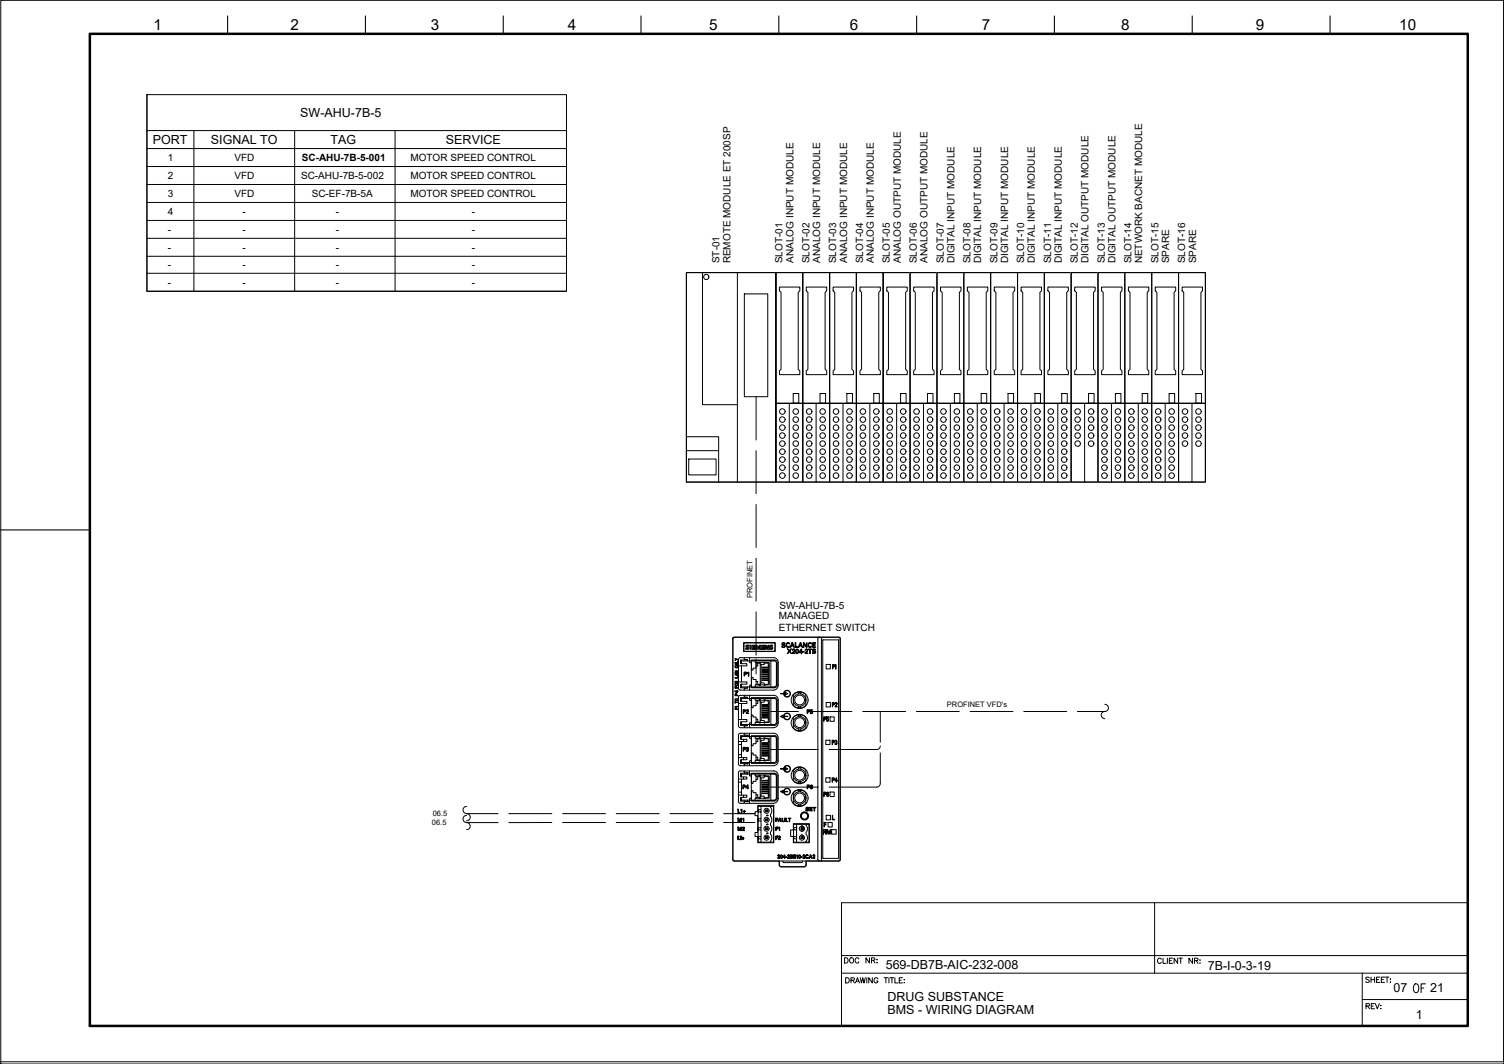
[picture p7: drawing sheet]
<svg xmlns="http://www.w3.org/2000/svg" width="420mm" height="297mm" viewBox="0 0 420 297" stroke-linecap="round" stroke-linejoin="round" font-family="sans-serif">
<!-- layer: PDF_EI-CTRL -->
<g fill="#fff" stroke="#fff" stroke-width=".28">
<path d="M217.7 240.4h7.5v1.1z"/>
<path d="M205 177.9l29.7 .1z"/>
<path d="M231.8 76.1v58.5h7.4zM231.8 76.1h7.4v58.5z"/>
<path d="M239.2 76.1v58.5h7.5zM239.2 76.1h7.5v58.5z"/>
<path d="M224.2 76.1v58.5h7.6zM224.2 76.1h7.6v58.5z"/>
<path d="M246.7 76.1v58.5h7.5zM246.7 76.1h7.5v58.5z"/>
<path d="M216.7 76.1v58.5h7.5zM216.7 76.1h7.5v58.5z"/>
<path d="M217.8 241.8l7.4-.3-.2 .3zM217.8 241.8l6.9 .2 .3-.2zM217.8 241.8l6.9 .2h-6.5z"/>
<path d="M217.7 240.4v1.1h7.5zM217.7 241.5h7.5l-7.4 .3z"/>
<path d="M225.2 240.4l9.5-.1zM217.7 240.4l17-.1zM205 240.4l29.7-.1z"/>
<path d="M204.7 240.1l.1 .2h29.9zM204.8 240.3h29.9z"/>
<path d="M204.7 240.1h30v.2zM204.7 178.1v62h30zM204.7 178.1h30v62zM204.7 178.1h30v-.1z"/>
<path d="M204.8 178h29.9zM204.8 178h29.9l-30 .1z"/>
<path d="M254.3 76.1v58.5h7.4zM254.3 76.1h7.4v58.5z"/>
<path d="M261.8 76.1v58.5h7.5zM261.8 76.1h7.5v58.5z"/>
<path d="M269.3 76.1v58.5h7.5zM269.3 76.1h7.5v58.5z"/>
<path d="M276.8 76.1v58.5h7.5zM276.8 76.1h7.5v58.5z"/>
<path d="M284.3 76.1v58.5h7.5zM284.3 76.1h7.5v58.5z"/>
<path d="M291.8 76.1v58.5h7.5zM291.8 76.1h7.5v58.5z"/>
<path d="M299.3 76.1v58.5h7.4zM299.3 76.1h7.4v58.5z"/>
<path d="M306.7 76.1v58.5h7.5zM306.7 76.1h7.5v58.5z"/>
<path d="M314.2 76.1v58.5h7.5zM314.2 76.1h7.5v58.5z"/>
<path d="M321.8 76.1v58.5h7.4zM321.8 76.1h7.4v58.5z"/>
<path d="M329.2 76.1v58.5h7.5zM329.2 76.1h7.5v58.5z"/>
</g>
<!-- layer: PDF_I_DATA -->
<path d="M191.7 76.1v58.5h25zM191.7 76.1h25v58.5z" fill="#fff" stroke="#fff" stroke-width=".28"/>
<!-- layer: PDF_EI-CTRL -->
<path d="M216.7 76.1h37.5" fill="none" stroke="#fff" stroke-width=".28"/>
<g fill="none" stroke="#000" stroke-width=".28">
<path d="M196.3 76.1v36.9h9.7M206 76.1v58.5M216.7 76.1h7.5v58.5h-7.5zM216.7 76.1h7.5v36.5h-7.5h7.5v22h-7.5zM224.2 76.1h7.6v58.5h-7.6zM224.2 76.1h7.6v36.5h-7.6h7.6v22h-7.6zM231.8 76.1h7.4v58.5h-7.4zM231.8 76.1h7.4v36.5h-7.4h7.4v22h-7.4zM239.2 76.1h7.5v58.5h-7.5zM239.2 76.1h7.5v36.5h-7.5h7.5v22h-7.5zM246.7 76.1h7.5v58.5h-7.5zM246.7 76.1h7.5v36.5h-7.5h7.5v22h-7.5z"/>
<path d="M254.3 76.1h7.4v58.5h-7.4zM254.3 76.1h7.4v36.5h-7.4h7.4v22h-7.4zM261.8 76.1h7.5v58.5h-7.5zM261.8 76.1h7.5v36.5h-7.5h7.5v22h-7.5zM269.3 76.1h7.5v58.5h-7.5zM269.3 76.1h7.5v36.5h-7.5h7.5v22h-7.5zM276.8 76.1h7.5v58.5h-7.5zM276.8 76.1h7.5v36.5h-7.5h7.5v22h-7.5zM284.3 76.1h7.5v58.5h-7.5zM284.3 76.1h7.5v36.5h-7.5h7.5v22h-7.5zM291.8 76.1h7.5v58.5h-7.5zM291.8 76.1h7.5v36.5h-7.5h7.5v22h-7.5z"/>
<path d="M299.3 76.1h7.4v58.5h-7.4zM299.3 76.1h7.4v36.5h-7.4h7.4v22h-7.4zM306.7 76.1h7.5v58.5h-7.5zM306.7 76.1h7.5v36.5h-7.5h7.5v22h-7.5zM314.2 76.1h7.5v58.5h-7.5zM314.2 76.1h7.5v36.5h-7.5h7.5v22h-7.5zM321.8 76.1h7.4v58.5h-7.4zM321.8 76.1h7.4v36.5h-7.4h7.4v22h-7.4zM329.2 76.1h7.5v58.5h-7.5zM329.2 76.1h7.5v36.5h-7.5h7.5v22h-7.5zM207.9 82h6.6v28.8h-6.6zM217.7 80.1h5.7v1.1l-.4 .4v21.5l.4 .4v1.1h-5.7v-1.1l.5-.4v-21.5l-.5-.4z"/>
<path d="M225.2 80.1h5.7v1.1l-.4 .4v21.5l.4 .4v1.1h-5.7v-1.1l.5-.4v-21.5l-.5-.4zM232.7 80.1h5.7v1.1l-.4 .4v21.5l.4 .4v1.1h-5.7v-1.1l.5-.4v-21.5l-.5-.4zM240.2 80.1h5.7v1.1l-.4 .4v21.5l.4 .4v1.1h-5.7v-1.1l.5-.4v-21.5l-.5-.4zM247.7 80.1h5.7v1.1l-.4 .4v21.5l.4 .4v1.1h-5.7v-1.1l.5-.4v-21.5l-.5-.4zM255.2 80.1h5.7v1.1l-.4 .4v21.5l.4 .4v1.1h-5.7v-1.1l.5-.4v-21.5l-.5-.4zM262.7 80.1h5.8v1.1l-.5 .4v21.5l.5 .4v1.1h-5.8v-1.1l.5-.4v-21.5l-.5-.4zM270.2 80.1h5.7v1.1l-.4 .4v21.5l.4 .4v1.1h-5.7v-1.1l.5-.4v-21.5l-.5-.4zM277.7 80.1h5.8v1.1l-.5 .4v21.5l.5 .4v1.1h-5.8v-1.1l.5-.4v-21.5l-.5-.4zM285.2 80.1h5.8v1.1l-.5 .4v21.5l.5 .4v1.1h-5.8v-1.1l.5-.4v-21.5l-.5-.4zM292.7 80.1h5.8v1.1l-.5 .4v21.5l.5 .4v1.1h-5.8v-1.1l.5-.4v-21.5l-.5-.4zM300.2 80.1h5.7v1.1l-.4 .4v21.5l.4 .4v1.1h-5.7v-1.1l.5-.4v-21.5l-.5-.4zM307.7 80.1h5.7v1.1l-.4 .4v21.5l.4 .4v1.1h-5.7v-1.1l.5-.4v-21.5l-.5-.4z"/>
<path d="M315.2 80.1h5.7v1.1l-.4 .4v21.5l.4 .4v1.1h-5.7v-1.1l.5-.4v-21.5l-.5-.4zM322.7 80.1h5.7v1.1l-.4 .4v21.5l.4 .4v1.1h-5.7v-1.1l.5-.4v-21.5l-.5-.4zM330.2 80.1h5.7v1.1l-.4 .4v21.5l.4 .4v1.1h-5.7v-1.1l.5-.4v-21.5l-.5-.4zM220.5 112.6v22M221.6 109.9h1.5v2.7h-1.5zM228 112.6v22M229.1 109.9h1.5v2.7h-1.5zM235.5 112.6v22M236.6 109.9h1.5v2.7h-1.5zM243 112.6v22M244.1 109.9h1.5v2.7h-1.5zM250.5 112.6v22"/>
<path d="M251.6 109.9h1.5v2.7h-1.5zM258 112.6v22M259.1 109.9h1.5v2.7h-1.5zM265.5 112.6v22M266.6 109.9h1.6v2.7h-1.6zM273 112.6v22M274.1 109.9h1.6v2.7h-1.6zM280.5 112.6v22M281.6 109.9h1.5v2.7h-1.5zM288 112.6v22M289.1 109.9h1.6v2.7h-1.6zM295.5 112.6v22"/>
<path d="M296.6 109.9h1.6v2.7h-1.6zM303 112.6v22M304.1 109.9h1.5v2.7h-1.5zM310.5 112.6v22M311.6 109.9h1.5v2.7h-1.5zM318 112.6v22M319.1 109.9h1.5v2.7h-1.5zM325.5 112.6v22M326.6 109.9h1.5v2.7h-1.5zM333 112.6v22M334.1 109.9h1.5v2.7h-1.5zM191.7 121.9h9.1v12.7"/>
<path d="M191.7 125.8h9.1M192.4 128.2h7.6v4.4h-7.6zM204.8 178h29.9v62.3l-9.5 .1v1.1l-.2 .3-.3 .2h-6.5l-.4-.2-.1-.3v-1.1h-12.7l-.3-.3zM205.2 177.9l-.5 .5v61.5M205.2 177.9h24.4M207.7 179.4h8.9v2.5h-8.9zM207.8 179.5h8.7v2.3h-8.7zM218.5 179.5a.48 .48 0 0 1 .5-.1 .48 .48 0 0 1 .3 .4l-.4-.3-.3 .1v.3l.6 .2a.46 .46 0 0 1-.2 .7 .46 .46 0 0 1-.6-.5h.2a.28 .28 0 0 0 .3 .3 .28 .28 0 0 0 .2-.4l-.6-.2zM219.7 179.6a.48 .48 0 0 1 .5-.2 .48 .48 0 0 1 .4 .4 .44 .44 0 0 0-.4-.3 .44 .44 0 0 0-.4 .4 .48 .48 0 0 0 .1 .6 .48 .48 0 0 0 .7-.1 .6 .6 0 0 1-.9 .2 .6 .6 0 0 1 0-1zM221.2 179.4h.2l.5 1.3-.3-.3h-.6l-.1 .3h-.2zM221.3 179.6l.3 .6h-.5zM222.1 179.4h.2v1.2h.6v.1h-.8z"/>
<path d="M223.5 179.4h.2l.5 1.3-.3-.3h-.6l-.3 .3zM223.6 179.6l.2 .6h-.4zM224.4 179.4h.3l.6 1.1v-1.1h.2v1.3h-.3l-.6-1.1v1.1h-.2zM225.9 179.6a.49 .49 0 0 1 .5-.2 .49 .49 0 0 1 .4 .4 .46 .46 0 0 0-.8 0 .46 .46 0 0 0-.1 .6 .46 .46 0 0 0 .6 .1l.3-.1a.61 .61 0 0 1-1 .2 .61 .61 0 0 1 .1-1zM227 179.4h.8l-.6 .2v.4h.6v.1h-.6v.5h.6v.1h-.8zM229 177.9l-.4 .1-.1 .4v61.5M229.6 177.9h4.6l.5 .5v61.5l-.5 .5h-4.6l-.1-.2zM229.9 178.6l-.1 60.9M229.9 178.6h4.3M234.2 178.6l.1 60.9M205.3 192.9l.7-.1 .2 .2h-.2l-.1 .4zM205.3 183.8l.9 .3-.9 .3 .4-.3z"/>
<path d="M205.3 184.9h.8l.1-.4v.5zM205.3 185.2h.9l-.8 .5h.8h-.9l.8-.5zM205.3 187.3h.9l-.8 .5 .8 .1h-.9l.8-.5zM205.3 188.3l.9-.3-.2 .2 .2 .4zM205.3 189.2h.8l.1-.4v.5zM205.3 191.5l.1 .5h.3l.1-.4v.4l.4 .1h-.9zM205.3 195.8l.1 .2 .8 .1h-.8l-.1 .2zM205.3 197.2l.9 .1-.7 .1zM205.4 186l.6-.1 .2 .4-.7 .1zM205.4 188.3l.5-.1v.3zM205.4 190.2l.8-.1-.4 .3v.2l.4 .1h-.9zM205.4 193.7h.3l.1 .4 .4 .1h-.9z"/>
<path d="M205.4 197.6h.3l.1 .4 .4 .1h-.9zM205.4 190.3h.3v.3h-.3zM205.4 193.8h.3v.3h-.3zM205.4 197.6h.3v.4h-.3zM205.4 193h.5v.3zM205.5 186h.5l.1 .3-.6 .1zM205.5 191l.5-.1 .1 .3-.6 .1zM205.5 195.2h.5l.1 .2-.6 .2zM206.3 185.9v4.5h.8v-4.5M206.3 190.4v1.8l.5 .4M206.3 194.6v1.8M206.8 194.1l-.5 .5"/>
<path d="M206.8 194.1h1.1M206.8 192.7h1.1M206.9 184.3l.2 .2h1.7M206.9 194.8l.2 .2h1.7M207.1 196.4v4.5M207.1 190.4h1.6v.6h-1.8v1h1.9M207.1 191v.8l-.2 .2M207.1 191.8h1.7M207.1 184.5v.8M207.1 195v.8M207.6 198.1h.4a.3 .3 0 0 1 .3 .3 .3 .3 0 0 1-.3 .3h-.3v.5h-.1zM207.7 198.2l.4 .1v.3h-.4z"/>
<path d="M207.9 187.6h.4a.3 .3 0 0 1 .3 .3 .3 .3 0 0 1-.3 .3h-.3v.5h-.1zM207.9 183.6h-1.1l-.4 .3-.1 2h2.4v-.6h-1.8v-1h1.9M208 187.7l.4 .1v.3h-.4zM208.4 180.6l.5 .3-.5 .1-.1 .2 .5 .1M208.5 180.2l-.1 .4M208.5 198.2a.34 .34 0 0 1 .5 0 .34 .34 0 0 1 0 .5l-.4 .4 .5 .1h-.7l.6-.7-.2-.2-.4 .1zM208.8 180.3l-.1 .1 .4 .3M208.8 180.3h.3M208.8 194.8h-1.9v1h1.8v.6h-2.4v4.5M208.8 187.8l.4-.2v1.1h-.1v-.9l-.3 .2zM209.1 180.7l.1 .2-.3 .4M209.1 180.2v.1"/>
<path d="M209.2 180.1l-.7 .1M209.4 183.6h-1.5v.5h.9v.4h.6M209.4 191.8h-.6v.4h-.9v.5h1.5M209.4 194.1h-1.5v.5h.9v.4h.6M209.4 195h.4M209.4 184.4l.4 .1M209.5 180.1h.3v1.2h-.3zM209.8 191.8h-.4M209.8 191.8h.1M209.9 184.5h6.5v-.2h-6.5v.7h-.4l-.1-1.4h6.8a1.24 1.24 0 0 1 1.2 1.2v6.6a1.33 1.33 0 0 1-1.3 1.2M209.9 191.8h6.5v.2h-6.5v-.7h-.4l-.1 1.4h6.8M209.9 199.8l.1 2.5"/>
<path d="M209.9 189.3l.1 2.5M209.9 189.1h.5v.6h.8v1.4h1l.2 .2M209.9 199.6h.5v.6h.8v1.4h1l.2 .2M209.9 195h-.1M209.9 184.4l-.1 .1M209.9 184.9v6.5M209.9 195.4v6.5M210 195l-.1 2.4M210 184.5l-.1 2.4M210.1 180.1h.8v.2h-.5v.3h.4v.2h-.4v.3h.5v.2h-.8zM211 184.5v.5h3.9v6.2h-3.9v.6M211 195v.5h3.9v6.2h-3.9v.6"/>
<path d="M211.1 180.1h.4l.3 .7 .4-.7h.3v1.2h-.3v-.7l-.3 .7h-.2l-.4-.7v.7h-.2zM211.2 190.3h.5v.8M211.7 185.1v.8h-.5M211.7 195.6v.8h-.5M212.2 195.6h.2M212.2 185.1h.2M212.2 191.1h.2M212.4 195.5v.5h1.1v-.5M212.4 191.2v-.5h1.1v.5M212.4 185v.5h1.1v-.5M212.4 184.9h-.2v.2h-1v1.4h-.8v.6h-.5M212.4 195.4h-.2v.2h-1v1.4h-.8v.6h-.5"/>
<path d="M212.4 185.5v5.2M212.4 196v5.2M212.6 185.5v5.2M212.6 196v5.2M212.8 180.1h.8v.2h-.5v.3h.5v.2h-.5v.3h.5v.2h-.8zM213.5 184.9l.1 .2h1v.8h.3M213.5 195.4l.1 .2h1v.8h.3M213.8 180.1h.4l.4 .8v-.8h.3v1.2h-.4l-.4-.8v.8h-.3zM214.6 188.3h-1.7v.1h1.7M214.6 186.7h-1.7v.2h1.7M214.6 199.8h-1.7v.1h1.7M214.6 196.7h-1.7v.2h1.7"/>
<path d="M214.6 199.3h-1.7v.1h1.7M214.6 189.3h-1.7v.1h1.7M214.6 187.8h-1.7v.1h1.7M214.6 197.2h-1.7v.2h1.7M214.6 187.2h-1.7v.2h1.7M214.6 198.8h-1.7v.1h1.7M214.6 188.8h-1.7v.1h1.7M214.6 189.8h-1.7v.2h1.7M214.6 186.2h-1.7v.2h1.7M214.6 198.3h-1.7v.1h1.7M214.6 197.7h-1.7v.2h1.7M214.6 185.9v4.4"/>
<path d="M214.6 196.4v4.4M214.9 190.3h-.3v.8h-1l-.1 .2M215.1 180.6l.1 .1M215.3 184.5v7.3M215.3 195v7.3M215.5 180.1l-.4 .2v.3M215.5 180.1h.3M215.5 180.3l-.2 .1 .4 .3a.4 .4 0 0 1-.1 .6 .4 .4 0 0 1-.5-.3h.5l-.4-.3M215.8 180.2v.1h-.3M216.1 194.1a1.24 1.24 0 0 1 1.3 1.2l-.1 7a1.24 1.24 0 0 1-1.2 .8M216.2 194.1h-6.8l.1 1.4h.4v-.7h6.5v.2h-6.5M216.4 194.7a.75 .75 0 0 1 .7 .8"/>
<path d="M216.4 184.2a.75 .75 0 0 1 .7 .8M216.4 195l.5 .5M216.4 184.5l.5 .5M216.9 191.3l-.5 .5M216.9 195.5h.2v6.3h-.2zM216.9 185h.2v6.3h-.2zM217.1 191.3a.75 .75 0 0 1-.7 .7M218.1 193.6h.8a.95 .95 0 0 1 1.5-.8 .95 .95 0 0 1 0 1.7 .95 .95 0 0 1-1.5-.8zM219.3 199.4a.86 .86 0 0 1 1.3 .2 .86 .86 0 0 1-.5 1.2 .86 .86 0 0 1-1.1-.7h1.1l-1.1-.2zM219.3 193a.86 .86 0 0 1 1.3 .2 .86 .86 0 0 1-.5 1.3 .86 .86 0 0 1-1.1-.8h.4v.4l.7-.5-.7-.3v.3h-.4zM219.9 181.1l.7 .5 .3-.5h.2l-.5 .7 .5 .6h-.2l-.3-.5-.5 .5h-.2l.6-.6zM221.4 181.3a.4 .4 0 0 1 .6 0 .4 .4 0 0 1 0 .6l-.5 .4 .6 .1h-.8l.6-.8-.1-.3-.5 .2z"/>
<path d="M222.4 181.3l.1-.1a.61 .61 0 0 1 .6 .6 .61 .61 0 0 1-.6 .6l-.2-.5zM222.6 181.3h.1a.54 .54 0 0 1 .2 .5 .54 .54 0 0 1-.3 .5zM223.1 197.2v.4h.6v-.4M223.1 193.7v-.4h.6v.4M223.8 181.2h.2v.9h.2l-.2 .4-.2-.3h-.6zM223.8 181.4v.7h-.4zM224.3 181.9l.4 .1zM225 181.3a.4 .4 0 0 1 .6 0 .4 .4 0 0 1-.1 .6l-.4 .4 .6 .1h-.8l.6-.8-.2-.3-.4 .2zM225.1 194v2.9M225.1 194a2.24 2.24 0 0 0-3.5 0v2.9a2.26 2.26 0 0 0 3.5-.1M225.5 198.1h.4a.3 .3 0 0 1 .3 .3 .3 .3 0 0 1-.3 .3h-.3v.5h-.1zM225.6 198.2l.4 .1v.2l-.4 .1z"/>
<path d="M225.8 181.2h1v.1h-.4v1.1h-.2v-1.1h-.4zM226.4 198.1h.6l-.5 .2v.3a.35 .35 0 0 1 .5 .1 .35 .35 0 0 1-.2 .5 .35 .35 0 0 1-.5-.2 .27 .27 0 0 0 .5 .1 .27 .27 0 0 0-.1-.4l-.4 .1zM227 181.3l.1-.1a.42 .42 0 0 1 .7 .3l-.3-.2-.4 .1 .6 .4a.43 .43 0 0 1-.2 .7 .43 .43 0 0 1-.6-.5h.2a.28 .28 0 0 0 .3 .3 .28 .28 0 0 0 .2-.4l-.6-.2zM230.8 185.5h1.2v1.2h-1.2zM230.8 196.1h1.2v1.3h-1.2zM232.5 196.1h.5l.1 .3-.1 .4h-.4v.6zM232.6 185.5h.5l.1 .3-.1 .4h-.4v.6zM232.6 196.2l.4 .1v.3h-.4zM232.7 185.6l.4 .1v.3h-.4zM233.4 196.2a.32 .32 0 0 1 .4 0 .32 .32 0 0 1 0 .4l-.4 .6 .5 .2h-.6l.5-.9-.2-.3-.3 .2zM233.4 185.5l.2 1.3zM206.3 213.3l.2 .4 1.4 .1"/>
<path d="M206.3 215.7v1.8h1.4v-.6h-.8v-1h1.9M206.3 217.5v.8h.8v-.8M206.3 210.7h.8v.8h-.8zM206.3 205.2v1.8M206.3 207.8v2.9M206.3 211.5v1.8M206.3 218.3v2.9M206.8 215.2l-.5 .5M206.8 215.2h1.1M206.9 205.4l.2 .2v.8M206.9 215.9l.2 .2v.8M207.1 211.5h.6v.6h-.8v1h1.9"/>
<path d="M207.1 201.5v.8M207.1 207.8v2.9M207.1 212.1v.8M207.1 218.3v2.9M207.1 216.1h1.7M207.1 205.6h1.7M207.5 219.1h.5a.3 .3 0 0 1 .2 .3 .3 .3 0 0 1-.2 .3h-.3v.5h-.2zM207.6 208.6h.4a.3 .3 0 0 1 .3 .3 .3 .3 0 0 1-.3 .3h-.3v.5h-.1zM207.7 219.2l.3 .1v.3h-.3zM207.7 211.5h.9v.6h-.9M207.7 206.4h.9v.6h-.9M207.7 216.9h.9v.6h-.9"/>
<path d="M207.7 208.7l.4 .1v.3h-.4zM207.9 204.7l-1.4 .1-.2 .4M208.5 208.7a.31 .31 0 0 1 .5 0 .31 .31 0 0 1-.1 .5 .32 .32 0 0 1 0 .5 .32 .32 0 0 1-.5-.2l.3 .1 .3-.1-.3-.3 .3-.3h-.6zM208.8 205.4h-1.9v1h.8v.6h-1.4v.8h.8v-.8M208.8 212.9h-1.7l-.2 .2M208.8 202.5h-1.9v-1h1.8v-.6h-2.4l.1 2 .4 .2 1.1 .1M208.8 202.3h-1.7l-.2 .2M208.8 219.1h.2v.8h.1l-.1 .3-.2-.2h-.5zM208.8 219.3v.6h-.4zM209.4 215.2h-1.5v.5l1.5 .1M209.4 213.2l-1.5 .1v.5h1.5M209.4 205.3h-.6v.3h.6"/>
<path d="M209.4 204.7h-1.5v.5l.9 .1M209.4 212.9h-.6v.3M209.4 212.9h.5M209.4 205.6h.5M209.4 202.3h-.6v.4h-.9v.5h1.5M209.8 202.3h-.4M209.8 202.3h.1M209.9 202.3h6.5v.2h-6.5v-.7h-.4l-.1 1.4h6.8M209.9 205.6h6.5v-.2h-6.5v.7h-.5v-1.4h6.8a1.24 1.24 0 0 1 1.2 1.3v6.5a1.28 1.28 0 0 1-1.3 1.2l-6.7 .1 .1-1.4h.4v.7h6.5v-.2h-6.5M209.9 210.4v2.5M209.9 210.2h.5v.6h.8v1.4h1l.1 .2M209.9 206v6.5"/>
<path d="M209.9 216.5v6.5M209.9 216.1v2.4M209.9 205.6v2.4M210.9 205.6v.5h4v6.2h-4v.6M210.9 216.1v.5h1.2v-.1l2.8 .1v6.2h-4v.6M211.2 211.4h.5v.8M211.2 200.8h.5v.8M211.7 216.7v.9h-.5M211.7 206.2v.9h-.5M212.2 201.6h.2M212.2 216.7h.1M212.2 212.2h.1"/>
<path d="M212.2 206.2h.1M212.3 216.6v.6h1.2v-.6M212.3 212.3v-.5h1.2v.5M212.3 206.1v.6h1.2v-.6M212.3 216.5l-.1 .2h-1v1.4h-.8v.6h-.5M212.3 206l-.1 .2h-1v1.4h-.8v.6h-.5M212.4 201.7v-.5h1.1v.5M212.4 206.7v5.1M212.4 217.2v5.1M212.6 206.7v5.1M212.6 217.2v5.1M213.5 216.5l.1 .2h1v.8h.3"/>
<path d="M213.5 206l.1 .2h1v.8h.3M214.6 200.3h-1.7v.2h1.7M214.6 219.4h-1.7v.1h1.7M214.6 209.9h-1.7v.1h1.7M214.6 208.9h-1.7v.1h1.7M214.6 207.9h-1.7v.1h1.7M214.6 218.4h-1.7v.1h1.7M214.6 210.4h-1.7v.2h1.7M214.6 210.9h-1.7v.2h1.7M214.6 209.4h-1.7v.1h1.7M214.6 219.9h-1.7v.1h1.7M214.6 218.9h-1.7v.1h1.7"/>
<path d="M214.6 207.4h-1.7v.1h1.7M214.6 208.4h-1.7v.1h1.7M214.6 217.9h-1.7v.1h1.7M214.6 207v4.4M214.6 217.5v4.4M214.9 200.8h-.3v.8h-1l-.1 .2M214.9 211.4h-.3v.8h-1l-.1 .2M215.3 205.6v7.3M215.3 216.1v7.3M216.1 215.2a1.27 1.27 0 0 1 1.3 1.3v6.5a1.27 1.27 0 0 1-1.2 1.3h-6.8l.1-1.4h.4v.7h6.5v-.2h-6.5M216.2 215.2h-6.8v1.3l.4 .1 .1-.7h6.5v.2h-7.6v-.3M216.4 215.9a.75 .75 0 0 1 .7 .7"/>
<path d="M216.4 205.3a.75 .75 0 0 1 .7 .8M216.4 216.1l.5 .5M216.4 205.6l.5 .5M216.9 212.4l-.5 .5M216.9 216.6h.2v6.3h-.2zM216.9 206.1h.2v6.3h-.2zM216.9 201.7l-.5 .5M217.1 212.4a.75 .75 0 0 1-.7 .7M217.1 201.7a.75 .75 0 0 1-.7 .8M218.1 214.6h.8a.95 .95 0 0 1 1.5-.8 .95 .95 0 0 1 0 1.7 .95 .95 0 0 1-1.5-.8zM218.1 200l.6-.4v.3h.2a.95 .95 0 0 1 1.5-.7 .95 .95 0 0 1 0 1.6 .95 .95 0 0 1-1.5-.7h-.2v.3zM219.3 214a.86 .86 0 0 1 1.3 .2 .86 .86 0 0 1-.5 1.3 .86 .86 0 0 1-1.1-.8h.4v.3l.7-.3-.7-.4v.3h-.4z"/>
<path d="M221.6 203.2a2.25 2.25 0 0 0 3.5 0M223.1 200.1v-.4h.6v.4M223.1 203.5v.4h.6v-.4M223.1 218.2v.4h.6v-.4M223.1 214.7v-.4h.6v.4M225.1 200.4v2.8M225.1 215v2.9M225.1 200.3a2.22 2.22 0 0 0-3.5 .1v2.8M225.1 215a2.24 2.24 0 0 0-3.5 0v2.9a2.26 2.26 0 0 0 3.5-.1M225.5 219.1h.4a.3 .3 0 0 1 .3 .3 .3 .3 0 0 1-.3 .3h-.3v.5h-.1zM225.6 219.2l.4 .1v.2l-.4 .1zM226.5 219.2l.3-.1 .2 .3-.4-.1-.1 .4a.39 .39 0 0 1 .5 .2 .39 .39 0 0 1-.4 .5 .39 .39 0 0 1-.3-.6z"/>
<path d="M230.1 200.1h.5l.1 .3-.1 .4h-.4v.6zM230.2 200.3h.4v.3h-.4zM230.7 206.6h1.2v1.3h-1.2zM230.7 217.1h1.2v1.3h-1.2zM230.9 200.1h.6v.2h-.6v.4a.33 .33 0 0 1 .5 0 .33 .33 0 0 1-.1 .5 .33 .33 0 0 1-.4-.2 .28 .28 0 0 0 .4 .2 .28 .28 0 0 0 0-.5 .28 .28 0 0 0-.4 .1zM231.9 200.1h1.1v1.3h-1.1zM232.5 217.1l.5 .1 .1 .2-.1 .4h-.4v.6zM232.5 206.6l.4 .1 .2 .2-.2 .4h-.3v.6zM232.6 217.3h.3l.1 .3-.4 .1zM232.6 206.8h.3l.1 .3-.4 .1zM233.3 206.7a.32 .32 0 0 1 .5 .1 .32 .32 0 0 1-.1 .4l.1 .4-.1 .3h-.3l-.2-.3a.28 .28 0 0 0 .5 .1 .28 .28 0 0 0-.2-.5l.2-.1a.24 .24 0 0 0-.1-.3 .24 .24 0 0 0-.4 .1zM233.6 217.3v.6h-.3z"/>
<path d="M233.6 217.1l.1 .8h.2l-.2 .5-.1-.4h-.4zM204.7 239.9l.5 .5M206.1 233.4l.1 .9 .4 .1h-.5zM206.1 230.9h.3l.3 .8 .2-.8h.3v1h-.2v-.9l-.3 .9-.4-.9v.9h-.2zM206.1 228.4h.3l.3 .8 .2-.8h.3v1h-.2v-.9l-.3 .9-.4-.9v.9h-.2zM206.1 225.9h.2v.9l.4 .1h-.6zM206.3 223.8l.2 .4 1.4 .1M206.3 222v-.8h.8v.8M206.8 233.5v-.1a.3 .3 0 0 1 .4 .2 .3 .3 0 0 1-.1 .4l-.3 .3 .4 .1h-.5l.4-.7-.1-.2-.3 .2zM206.9 226.1l.4-.2v1h-.2v-.8zM207.1 222.6v.8M207.5 231a.31 .31 0 0 1 .4 0 .31 .31 0 0 1 0 .5l-.4 .3 .5 .1h-.6l.4-.7-.1-.2-.3 .2z"/>
<path d="M207.5 228.6l.3-.2v1l-.1-.8zM207.5 233.7l.1 .3h.3l-.3 .1v.3l-.1-.3h-.2l.2-.1zM207.6 226.5h.3l.1-.3v.3l.3 .1h-.3l-.1 .3v-.3zM207.7 222h.9v.6h-.9M208.8 223.7l-.9 .1v.5h1.5M208.8 223.6h-1.9v-1h.8v-.6h-1.4v1.8M208.8 223.4h-1.7l-.2 .2M209.4 223.4h-.6v.3h.6M209.4 223.4h.5M209.9 220.9v2.5M209.9 220.7h.5v.6h.8v1.4l1.1 .1v-.5h1.2l.1 .6v-.2h1v-.8h.3M211.2 221.9h.5v.8"/>
<path d="M211.7 224.8h4.5v10.5h-4.5v-1.8h-.8v-1.1h.8v-4.7h-.8v-1.1h.8zM211.8 225.1h.8v1h-.8v.6h.8v1.9h-.8v.6h.8v1.9h-.8v.6h.8v1.9h-.8v.6h.8v.9h-.8zM212.2 222.7h.1M212.6 226.1v.6M212.6 228.6v.6M212.6 231.1v.6M212.6 233.6v.6M212.6 225.1h2.6M212.6 235.1h2.6M213.9 234.1h.5zM213.9 233.6h.5l-.1 .2zM213.9 226.1l.1 .1-.1 .4z"/>
<path d="M213.9 226.1h.5l-.4 .1M213.9 228.6h.5l-.1 .2M213.9 231.6h.5zM213.9 231.1h.5l-.1 .2M213.9 233.6v.5M214 226.5l.4 .1h-.5M214 228.8h.3v.2h-.3zM214 228.8l-.1-.2v.5l.1-.1M214 231.5v-.2h.3v.2M214 231.3l-.1-.2v.5M214 233.8v.2M214.1 227.6l.4-.1v.2z"/>
<path d="M214.1 230.1l.4-.1v.2zM214.1 232.6l.4-.1v.2zM214.3 229l.1 .1h-.5M214.3 226.2v.3M214.3 233.8v.2M214.4 226.1v.5M214.4 228.6v.5M214.4 231.1v.5M214.4 233.6v.5M214.6 221.4h-1.7v.2h1.7M214.6 220.9h-1.7v.2h1.7M214.6 220.4h-1.7v.1h1.7"/>
<path d="M215.2 225.3a1.53 1.53 0 0 1 0 2.1v.4a1.53 1.53 0 0 1 0 2.1v.4a1.53 1.53 0 0 1 0 2.1v.4a1.91 1.91 0 0 1 0 2.3h.9v-10h-.9v.2M216.7 233.4h.6l-.5 .1v.3h.5l-.5 .1v.5zM216.7 230.9h.6l-.5 .1v.3h.5l-.5 .1v.5zM216.7 228.4h.6l-.5 .1v.3h.5l-.5 .1v.5zM216.9 222.9l-.5 .5M217.1 222.9a.75 .75 0 0 1-.7 .7M217.3 238.7a.31 .31 0 0 1 .5 0 .31 .31 0 0 1-.1 .5l-.3 .3 .4 .1h-.6l.5-.6-.1-.2-.4 .1zM217.5 233.5a.31 .31 0 0 1 .4 0 .31 .31 0 0 1 0 .5l-.3 .3 .4 .1h-.6l.4-.7-.1-.2-.3 .2zM217.5 231.1l.3-.2v1l-.1-.8zM217.7 228.4h.2l.4 1-.3-.3h-.4l-.3 .3zM217.8 228.5l.2 .5h-.4zM218.1 221l.6-.4v.3h.2a.95 .95 0 0 1 1.5-.7 .95 .95 0 0 1 0 1.6 .95 .95 0 0 1-1.5-.7h-.2v.3z"/>
<path d="M218.1 238.8a.41 .41 0 0 1 .5 .4 .41 .41 0 0 1-.5 .4zM218.2 238.8h.2l.1 .3-.2 .5-.2-.2zM218.4 228.4l.4 .9 .3-.1 .1-.8-.1 .9h-.6zM219.1 238.7l.2 .6h.1l-.1 .3-.1-.2h-.5zM219.2 238.8v.5h-.4zM219.3 220.4a.86 .86 0 0 1 1.3 .2 .86 .86 0 0 1-.5 1.2 .86 .86 0 0 1-1.1-.7h1.1l-1.1-.2zM219.5 228.4h.1v.9l.5 .1h-.6zM219.5 239.2l.4 .1zM220.1 238.7a.3 .3 0 0 1 .4 .1 .3 .3 0 0 1 0 .4l-.3 .3 .4 .1h-.6l.5-.6-.2-.2-.3 .1zM220.2 228.4h.7l-.3 .1v.9l-.1-.9zM220.8 238.6l.6 .2v.8h-.6zM220.9 238.7l.4 .1v.2l-.4 .1z"/>
<path d="M220.9 239.2h.4v.3h-.4zM221.6 229.9h4.5v5.4h-4.5v-1.8h-.7v-1.8h.7zM221.7 238.6h.4a.25 .25 0 0 1 .2 .2 .25 .25 0 0 1-.1 .3 .27 .27 0 0 1 .2 .3 .27 .27 0 0 1-.3 .2h-.4zM221.8 238.7l.4 .2-.4 .2zM221.8 239.2h.3v.3h-.3zM222.5 238.8l.4-.1v.9l-.2-.8zM222.5 230.1v5zM222.5 231.1h-.8v.6h.8M222.5 233.6h-.8v.6h.8M223.1 221.1v-.5h.6v.5M223.1 224.5v.4h.6v-.4M223.2 238.8a.41 .41 0 0 1 .5 .4 .41 .41 0 0 1-.5 .4z"/>
<path d="M223.3 238.8l.2 .1-.1 .7-.2-.3zM223.8 234.1h.5zM223.8 231.1h.5l-.2 .2zM223.8 231.1v.5M223.8 233.6v.5M223.8 239.2l.4 .1zM223.9 234v-.2h.2v.2M223.9 233.8l-.1-.2h.5l-.2 .2M223.9 231.3v.2l.4 .1v-.5v.5h-.5l.1-.1M224 230.6a.71 .71 0 0 1 .7 .7 .71 .71 0 0 1-.7 .8M224 232.1h.1M224 230.7h.1"/>
<path d="M224 233.2h.1M224.1 231.3v.2M224.3 233.6v.5v-.5M224.3 234.1h.1M224.3 233.6h.1M224.3 231.6h.1M224.3 231.1h.1M224.4 238.7a.31 .31 0 0 1 .4 0 .31 .31 0 0 1 0 .5l-.4 .3 .5 .1h-.6l.4-.6-.1-.2-.3 .1zM224.6 234.2h.1M225.1 221.4v2.8M225.1 238.8l.4-.2 .3 .3a.35 .35 0 0 0-.5-.1 .35 .35 0 0 0-.1 .4 .35 .35 0 0 0 .4 .2l.2-.1a.46 .46 0 0 1-.7 .2 .46 .46 0 0 1 0-.7zM225.1 221.4a2.25 2.25 0 0 0-3.5 0v2.8a2.26 2.26 0 0 0 3.5 0"/>
<path d="M225.2 234.9l-.2 .2h1v-5h-.8l.4 1-.1 .7a1.27 1.27 0 0 0 .1 1.8v.6l-.4 .7M225.2 230.1h-3.5v5h3.3M225.2 225.5l.6-.1 .2 .2-.4-.1-.3 .1 .5 .3a.39 .39 0 0 1-.2 .5 .39 .39 0 0 1-.5-.3l.2 .1a.26 .26 0 0 0 .3 .1 .26 .26 0 0 0 .2-.3l-.5-.1zM226.2 225.4h.7l-.5 .1v.3h.5l-.5 .1v.4l.5 .1h-.7zM226.4 238.6l.5 1-.2-.2h-.5l-.2 .2zM226.4 238.8l.2 .5h-.3zM227.1 225.4h.8l-.3 .1v.9h-.2v-.9zM227.1 238.7a.31 .31 0 0 1 .5 0 .31 .31 0 0 1-.1 .5l-.3 .3 .5 .1h-.6l.4-.6-.1-.2-.3 .1zM228.5 239.9l.5 .5M229.8 239.5l4.4 .1 .1-.1M230 231.6h.5a.35 .35 0 0 1 .3 .3 .35 .35 0 0 1-.2 .3l.2 .7h-.1l-.2-.6h-.4v.6h-.1zM230.1 231.7h.4l.1 .4h-.5z"/>
<path d="M230.1 221.1h.4l.3 .3-.2 .4h-.4v.6zM230.2 229.6h.6v.2h-.5v.3h.5v.2h-.5v.6zM230.2 221.3h.4v.3l-.4 .1zM230.8 227.6h1.2v1.3h-1.2zM230.9 231.6h.3l.4 1 .3-1h.3v1.3h-.2v-1.2l-.3 1.2h-.2l-.4-1.2v1.2h-.2zM231 221.2a.22 .22 0 0 1 .3-.1 .22 .22 0 0 1 .1 .3l-.3-.1-.1 .4a.33 .33 0 0 1 .4 0 .33 .33 0 0 1 0 .5 .33 .33 0 0 1-.5 0zM231.3 229.6h1.2v1.3h-1.2zM231.9 221.1h1.1v1.3h-1.1zM232.3 231.6h1.3v1.3h-1.3zM232.5 227.6l.1 1.1h.5v.2h-.6zM205.2 240.4h24.4M217.7 240.4v1.1"/>
<path d="M218.7 240.4v.2M218.7 240.5l.2 .3h5M224.2 240.5l-.3 .3M224.2 240.4v.2M225.2 241.5l-.5 .5h-6.5l-.5-.5M225.2 240.4v1.1"/>
<circle cx="197.3" cy="77.3" r=".73"/>
<circle cx="218.6" cy="117.1" r=".77"/>
<circle cx="218.6" cy="119.4" r=".77"/>
<circle cx="218.6" cy="114.9" r=".77"/>
<circle cx="222.3" cy="117.1" r=".77"/>
<circle cx="222.3" cy="114.9" r=".77"/>
<circle cx="222.3" cy="119.4" r=".77"/>
<circle cx="226" cy="119.4" r=".77"/>
<circle cx="226" cy="117.1" r=".77"/>
<circle cx="226" cy="114.9" r=".77"/>
<circle cx="229.8" cy="117.1" r=".77"/>
<circle cx="229.8" cy="119.4" r=".77"/>
<circle cx="229.8" cy="114.9" r=".77"/>
<circle cx="233.5" cy="117.1" r=".77"/>
<circle cx="233.5" cy="114.9" r=".77"/>
<circle cx="233.5" cy="119.4" r=".77"/>
<circle cx="237.3" cy="119.4" r=".77"/>
<circle cx="237.3" cy="114.9" r=".77"/>
<circle cx="237.3" cy="117.1" r=".77"/>
<circle cx="241.1" cy="117.1" r=".77"/>
<circle cx="241.1" cy="114.9" r=".77"/>
<circle cx="241.1" cy="119.4" r=".77"/>
<circle cx="244.8" cy="117.1" r=".77"/>
<circle cx="244.8" cy="114.9" r=".77"/>
<circle cx="244.8" cy="119.4" r=".77"/>
<circle cx="248.5" cy="119.4" r=".77"/>
<circle cx="248.5" cy="114.9" r=".77"/>
<circle cx="248.5" cy="117.1" r=".77"/>
<circle cx="252.3" cy="114.9" r=".77"/>
<circle cx="252.3" cy="117.1" r=".77"/>
<circle cx="252.3" cy="119.4" r=".77"/>
<circle cx="256" cy="119.4" r=".77"/>
<circle cx="256" cy="114.9" r=".77"/>
<circle cx="256" cy="117.1" r=".77"/>
<circle cx="259.8" cy="117.1" r=".77"/>
<circle cx="259.8" cy="114.9" r=".77"/>
<circle cx="259.8" cy="119.4" r=".77"/>
<circle cx="263.6" cy="114.9" r=".77"/>
<circle cx="263.6" cy="119.4" r=".77"/>
<circle cx="263.6" cy="117.1" r=".77"/>
<circle cx="267.3" cy="117.1" r=".77"/>
<circle cx="267.3" cy="114.9" r=".77"/>
<circle cx="267.3" cy="119.4" r=".77"/>
<circle cx="271" cy="114.9" r=".77"/>
<circle cx="271" cy="119.4" r=".77"/>
<circle cx="271" cy="117.1" r=".77"/>
<circle cx="274.8" cy="114.9" r=".77"/>
<circle cx="274.8" cy="119.4" r=".77"/>
<circle cx="274.8" cy="117.1" r=".77"/>
<circle cx="278.6" cy="119.4" r=".77"/>
<circle cx="278.6" cy="114.9" r=".77"/>
<circle cx="278.6" cy="117.1" r=".77"/>
<circle cx="282.3" cy="114.9" r=".77"/>
<circle cx="282.3" cy="119.4" r=".77"/>
<circle cx="282.3" cy="117.1" r=".77"/>
<circle cx="286.1" cy="114.9" r=".77"/>
<circle cx="286.1" cy="117.1" r=".77"/>
<circle cx="286.1" cy="119.4" r=".77"/>
<circle cx="289.8" cy="117.1" r=".77"/>
<circle cx="289.8" cy="114.9" r=".77"/>
<circle cx="289.8" cy="119.4" r=".77"/>
<circle cx="293.5" cy="114.9" r=".77"/>
<circle cx="293.5" cy="119.4" r=".77"/>
<circle cx="293.5" cy="117.1" r=".77"/>
<circle cx="297.3" cy="119.4" r=".77"/>
<circle cx="297.3" cy="114.9" r=".77"/>
<circle cx="297.3" cy="117.1" r=".77"/>
<circle cx="301" cy="117.1" r=".77"/>
<circle cx="301" cy="114.9" r=".77"/>
<circle cx="301" cy="119.4" r=".77"/>
<circle cx="304.8" cy="119.4" r=".77"/>
<circle cx="304.8" cy="114.9" r=".77"/>
<circle cx="304.8" cy="117.1" r=".77"/>
<circle cx="308.5" cy="117.1" r=".77"/>
<circle cx="308.5" cy="114.9" r=".77"/>
<circle cx="308.5" cy="119.4" r=".77"/>
<circle cx="312.3" cy="119.4" r=".77"/>
<circle cx="312.3" cy="114.9" r=".77"/>
<circle cx="312.3" cy="117.1" r=".77"/>
<circle cx="316.1" cy="119.4" r=".77"/>
<circle cx="316.1" cy="114.9" r=".77"/>
<circle cx="316.1" cy="117.1" r=".77"/>
<circle cx="319.8" cy="119.4" r=".77"/>
<circle cx="319.8" cy="114.9" r=".77"/>
<circle cx="319.8" cy="117.1" r=".77"/>
<circle cx="323.5" cy="114.9" r=".77"/>
<circle cx="323.5" cy="119.4" r=".77"/>
<circle cx="323.5" cy="117.1" r=".77"/>
<circle cx="327.3" cy="114.9" r=".77"/>
<circle cx="327.3" cy="119.4" r=".77"/>
<circle cx="327.3" cy="117.1" r=".77"/>
<circle cx="331" cy="117.1" r=".77"/>
<circle cx="331" cy="114.9" r=".77"/>
<circle cx="331" cy="119.4" r=".77"/>
<circle cx="334.8" cy="117.1" r=".77"/>
<circle cx="334.8" cy="119.4" r=".77"/>
<circle cx="334.8" cy="114.9" r=".77"/>
<circle cx="218.6" cy="123.8" r=".77"/>
<circle cx="218.6" cy="121.6" r=".77"/>
<circle cx="218.6" cy="130.6" r=".77"/>
<circle cx="218.6" cy="132.8" r=".77"/>
<circle cx="218.6" cy="126.1" r=".77"/>
<circle cx="218.6" cy="128.3" r=".77"/>
<circle cx="222.3" cy="121.6" r=".77"/>
<circle cx="222.3" cy="123.8" r=".77"/>
<circle cx="222.3" cy="130.6" r=".77"/>
<circle cx="222.3" cy="132.8" r=".77"/>
<circle cx="222.3" cy="126.1" r=".77"/>
<circle cx="222.3" cy="128.3" r=".77"/>
<circle cx="226" cy="128.3" r=".77"/>
<circle cx="226" cy="121.6" r=".77"/>
<circle cx="226" cy="130.6" r=".77"/>
<circle cx="226" cy="123.8" r=".77"/>
<circle cx="226" cy="126.1" r=".77"/>
<circle cx="226" cy="132.8" r=".77"/>
<circle cx="229.8" cy="126.1" r=".77"/>
<circle cx="229.8" cy="121.6" r=".77"/>
<circle cx="229.8" cy="128.3" r=".77"/>
<circle cx="229.8" cy="132.8" r=".77"/>
<circle cx="229.8" cy="123.8" r=".77"/>
<circle cx="229.8" cy="130.6" r=".77"/>
<circle cx="233.5" cy="123.8" r=".77"/>
<circle cx="233.5" cy="130.6" r=".77"/>
<circle cx="233.5" cy="132.8" r=".77"/>
<circle cx="233.5" cy="121.6" r=".77"/>
<circle cx="233.5" cy="126.1" r=".77"/>
<circle cx="233.5" cy="128.3" r=".77"/>
<circle cx="237.3" cy="132.8" r=".77"/>
<circle cx="237.3" cy="121.6" r=".77"/>
<circle cx="237.3" cy="126.1" r=".77"/>
<circle cx="237.3" cy="128.3" r=".77"/>
<circle cx="237.3" cy="130.6" r=".77"/>
<circle cx="237.3" cy="123.8" r=".77"/>
<circle cx="241.1" cy="123.8" r=".77"/>
<circle cx="241.1" cy="126.1" r=".77"/>
<circle cx="241.1" cy="121.6" r=".77"/>
<circle cx="241.1" cy="132.8" r=".77"/>
<circle cx="241.1" cy="128.3" r=".77"/>
<circle cx="241.1" cy="130.6" r=".77"/>
<circle cx="244.8" cy="123.8" r=".77"/>
<circle cx="244.8" cy="132.8" r=".77"/>
<circle cx="244.8" cy="128.3" r=".77"/>
<circle cx="244.8" cy="130.6" r=".77"/>
<circle cx="244.8" cy="121.6" r=".77"/>
<circle cx="244.8" cy="126.1" r=".77"/>
<circle cx="248.5" cy="128.3" r=".77"/>
<circle cx="248.5" cy="121.6" r=".77"/>
<circle cx="248.5" cy="123.8" r=".77"/>
<circle cx="248.5" cy="126.1" r=".77"/>
<circle cx="248.5" cy="130.6" r=".77"/>
<circle cx="248.5" cy="132.8" r=".77"/>
<circle cx="252.3" cy="121.6" r=".77"/>
<circle cx="252.3" cy="130.6" r=".77"/>
<circle cx="252.3" cy="123.8" r=".77"/>
<circle cx="252.3" cy="126.1" r=".77"/>
<circle cx="252.3" cy="128.3" r=".77"/>
<circle cx="252.3" cy="132.8" r=".77"/>
<circle cx="256" cy="128.3" r=".77"/>
<circle cx="256" cy="130.6" r=".77"/>
<circle cx="256" cy="132.8" r=".77"/>
<circle cx="256" cy="121.6" r=".77"/>
<circle cx="256" cy="126.1" r=".77"/>
<circle cx="256" cy="123.8" r=".77"/>
<circle cx="259.8" cy="123.8" r=".77"/>
<circle cx="259.8" cy="128.3" r=".77"/>
<circle cx="259.8" cy="130.6" r=".77"/>
<circle cx="259.8" cy="126.1" r=".77"/>
<circle cx="259.8" cy="121.6" r=".77"/>
<circle cx="259.8" cy="132.8" r=".77"/>
<circle cx="263.6" cy="126.1" r=".77"/>
<circle cx="263.6" cy="121.6" r=".77"/>
<circle cx="263.6" cy="128.3" r=".77"/>
<circle cx="263.6" cy="130.6" r=".77"/>
<circle cx="263.6" cy="132.8" r=".77"/>
<circle cx="263.6" cy="123.8" r=".77"/>
<circle cx="267.3" cy="123.8" r=".77"/>
<circle cx="267.3" cy="128.3" r=".77"/>
<circle cx="267.3" cy="130.6" r=".77"/>
<circle cx="267.3" cy="126.1" r=".77"/>
<circle cx="267.3" cy="121.6" r=".77"/>
<circle cx="267.3" cy="132.8" r=".77"/>
<circle cx="271" cy="123.8" r=".77"/>
<circle cx="271" cy="128.3" r=".77"/>
<circle cx="271" cy="121.6" r=".77"/>
<circle cx="271" cy="126.1" r=".77"/>
<circle cx="271" cy="130.6" r=".77"/>
<circle cx="271" cy="132.8" r=".77"/>
<circle cx="274.8" cy="132.8" r=".77"/>
<circle cx="274.8" cy="128.3" r=".77"/>
<circle cx="274.8" cy="121.6" r=".77"/>
<circle cx="274.8" cy="130.6" r=".77"/>
<circle cx="274.8" cy="123.8" r=".77"/>
<circle cx="274.8" cy="126.1" r=".77"/>
<circle cx="278.6" cy="123.8" r=".77"/>
<circle cx="278.6" cy="130.6" r=".77"/>
<circle cx="278.6" cy="132.8" r=".77"/>
<circle cx="278.6" cy="121.6" r=".77"/>
<circle cx="278.6" cy="126.1" r=".77"/>
<circle cx="278.6" cy="128.3" r=".77"/>
<circle cx="282.3" cy="128.3" r=".77"/>
<circle cx="282.3" cy="130.6" r=".77"/>
<circle cx="282.3" cy="132.8" r=".77"/>
<circle cx="282.3" cy="121.6" r=".77"/>
<circle cx="282.3" cy="126.1" r=".77"/>
<circle cx="282.3" cy="123.8" r=".77"/>
<circle cx="286.1" cy="121.6" r=".77"/>
<circle cx="286.1" cy="132.8" r=".77"/>
<circle cx="286.1" cy="123.8" r=".77"/>
<circle cx="286.1" cy="128.3" r=".77"/>
<circle cx="286.1" cy="130.6" r=".77"/>
<circle cx="286.1" cy="126.1" r=".77"/>
<circle cx="289.8" cy="123.8" r=".77"/>
<circle cx="289.8" cy="130.6" r=".77"/>
<circle cx="289.8" cy="121.6" r=".77"/>
<circle cx="289.8" cy="128.3" r=".77"/>
<circle cx="289.8" cy="132.8" r=".77"/>
<circle cx="289.8" cy="126.1" r=".77"/>
<circle cx="293.5" cy="130.6" r=".77"/>
<circle cx="293.5" cy="121.6" r=".77"/>
<circle cx="293.5" cy="128.3" r=".77"/>
<circle cx="293.5" cy="132.8" r=".77"/>
<circle cx="293.5" cy="126.1" r=".77"/>
<circle cx="293.5" cy="123.8" r=".77"/>
<circle cx="297.3" cy="128.3" r=".77"/>
<circle cx="297.3" cy="132.8" r=".77"/>
<circle cx="297.3" cy="121.6" r=".77"/>
<circle cx="297.3" cy="126.1" r=".77"/>
<circle cx="297.3" cy="130.6" r=".77"/>
<circle cx="297.3" cy="123.8" r=".77"/>
<circle cx="301" cy="123.8" r=".77"/>
<circle cx="301" cy="121.6" r=".77"/>
<circle cx="304.8" cy="121.6" r=".77"/>
<circle cx="304.8" cy="123.8" r=".77"/>
<circle cx="308.5" cy="123.8" r=".77"/>
<circle cx="308.5" cy="128.3" r=".77"/>
<circle cx="308.5" cy="132.8" r=".77"/>
<circle cx="308.5" cy="121.6" r=".77"/>
<circle cx="308.5" cy="126.1" r=".77"/>
<circle cx="308.5" cy="130.6" r=".77"/>
<circle cx="312.3" cy="128.3" r=".77"/>
<circle cx="312.3" cy="121.6" r=".77"/>
<circle cx="312.3" cy="123.8" r=".77"/>
<circle cx="312.3" cy="130.6" r=".77"/>
<circle cx="312.3" cy="126.1" r=".77"/>
<circle cx="312.3" cy="132.8" r=".77"/>
<circle cx="316.1" cy="128.3" r=".77"/>
<circle cx="316.1" cy="130.6" r=".77"/>
<circle cx="316.1" cy="121.6" r=".77"/>
<circle cx="316.1" cy="123.8" r=".77"/>
<circle cx="316.1" cy="126.1" r=".77"/>
<circle cx="316.1" cy="132.8" r=".77"/>
<circle cx="319.8" cy="128.3" r=".77"/>
<circle cx="319.8" cy="132.8" r=".77"/>
<circle cx="319.8" cy="123.8" r=".77"/>
<circle cx="319.8" cy="126.1" r=".77"/>
<circle cx="319.8" cy="130.6" r=".77"/>
<circle cx="319.8" cy="121.6" r=".77"/>
<circle cx="323.5" cy="130.6" r=".77"/>
<circle cx="323.5" cy="128.3" r=".77"/>
<circle cx="323.5" cy="123.8" r=".77"/>
<circle cx="323.5" cy="121.6" r=".77"/>
<circle cx="323.5" cy="126.1" r=".77"/>
<circle cx="323.5" cy="132.8" r=".77"/>
<circle cx="327.3" cy="130.6" r=".77"/>
<circle cx="327.3" cy="128.3" r=".77"/>
<circle cx="327.3" cy="132.8" r=".77"/>
<circle cx="327.3" cy="123.8" r=".77"/>
<circle cx="327.3" cy="121.6" r=".77"/>
<circle cx="327.3" cy="126.1" r=".77"/>
<circle cx="331" cy="123.8" r=".77"/>
<circle cx="331" cy="121.6" r=".77"/>
<circle cx="334.8" cy="123.8" r=".77"/>
<circle cx="334.8" cy="121.6" r=".77"/>
<circle cx="205.7" cy="191.1" r=".4"/>
<circle cx="205.7" cy="195.3" r=".4"/>
<circle cx="223.4" cy="195.4" r="2.36"/>
<circle cx="223.4" cy="195.4" r="1.75"/>
<circle cx="223.4" cy="195.4" r="1.37"/>
<circle cx="223.4" cy="216.4" r="2.36"/>
<circle cx="223.4" cy="201.8" r="2.36"/>
<circle cx="223.4" cy="201.8" r="1.75"/>
<circle cx="223.4" cy="216.4" r="1.75"/>
<circle cx="223.4" cy="216.4" r="1.37"/>
<circle cx="223.4" cy="201.8" r="1.37"/>
<circle cx="226.7" cy="219.9" r=".23"/>
<circle cx="214.1" cy="233.8" r=".71"/>
<circle cx="214.1" cy="226.4" r=".71"/>
<circle cx="214.1" cy="231.3" r=".71"/>
<circle cx="214.1" cy="228.9" r=".71"/>
<circle cx="223.4" cy="222.8" r="2.36"/>
<circle cx="223.4" cy="222.8" r="1.75"/>
<circle cx="223.4" cy="222.8" r="1.37"/>
<circle cx="224" cy="231.3" r=".71"/>
<circle cx="224" cy="233.8" r=".71"/>
<circle cx="224.8" cy="227.8" r="1.13"/>
<circle cx="224.8" cy="227.8" r="1.01"/>
<circle cx="224.8" cy="227.8" r=".88"/>
<circle cx="231.2" cy="222" r=".25"/>
</g>
<!-- layer: PDF_I_DATA -->
<path d="M216.7 76.1h-25l25 58.5" fill="none" stroke="#fff" stroke-width=".28"/>
<path d="M191.7 76.1h25v58.5h-25z" fill="none" stroke="#000" stroke-width=".28"/>
<!-- layer: PDF_I_TABS -->
<path d="M211.2 183.9v4.2M308.6 196.6a1.06 1.06 0 0 1 1 1.3 1.06 1.06 0 0 1-1.3 .8 1.01 1.01 0 0 0-.6 1.1 1.01 1.01 0 0 0 .9 .8M130.4 225.1a1.07 1.07 0 0 0-1 1.3 1.07 1.07 0 0 0 1.3 .8 1.01 1.01 0 0 1 .6 1.1 1.01 1.01 0 0 1-.9 .8M130.4 227.6a1.07 1.07 0 0 0-1 1.3 1.07 1.07 0 0 0 1.3 .8 1.01 1.01 0 0 1 .6 1.1 1.01 1.01 0 0 1-.9 .8M206 227.1h4.9" fill="none" stroke="#000" stroke-width=".28"/>
<!-- layer: 0 -->
<g fill="none" stroke="#000" stroke-width=".28">
<path d="M.2 .1h419.9v296.9h-419.9zM211.2 110.8v12M211.2 125.8v12M211.2 140.8v12M211.2 155.8v12M211.2 170.8v12.1M215.3 198.6h7.7M226 198.6h12M241 198.6h12M245.9 198.6v8.6M256 198.6h12M271 198.6h12"/>
<path d="M286 198.6h12M301 198.6h7.7M215.3 209.2h13.3M215.3 219.7h13.3M245.9 210.2v8.5a1 1 0 0 1-1 1h-13.3M245.9 208.2a1 1 0 0 1-1 1h-13.3M130.4 227.1h8.7M130.4 229.6h8.7M142.2 227.1h12M154.2 229.6h-12M157.2 227.1h11.9M157.2 229.6h11.9"/>
<path d="M172.1 227.1h12.1M172.1 229.6h12.1M187.2 227.1h12M187.2 229.6h12M202.1 227.1h8.8M202.1 229.6h8.8"/>
</g>
<!-- layer: G-TTLB-TTLB -->
<path d="M25.1 9.4h384.9v277h-384.9z" fill="none" stroke="#000" stroke-width=".7"/>
<!-- layer: G-TTLB-OTLN -->
<path d="M420.1 .1v296.3h-419.9" fill="none" stroke="#000" stroke-width=".28"/>
<!-- layer: G-TTLB-INDX -->
<path d="M63.6 4.5v4.9M102.1 4.5v4.9M140.6 4.5v4.9M179.1 4.5v4.9M217.6 4.5v4.9M256.1 4.5v4.9M294.6 4.5v4.9M333.1 4.5v4.9M371.6 4.5v4.9M.2 147.9h24.9" fill="none" stroke="#000" stroke-width=".3"/>
<!-- layer: LGSP IA4$0$LG_PLOT -->
<path d="M322.6 252v19.7M235.1 266.8h174.9M235.1 271.7h174.9M380.6 279h29.4M380.6 271.7v14.7M235.1 286.4h174.9" fill="none" stroke="#000" stroke-width=".28"/>
<!-- layer: LG_PLOT -->
<g fill="none" stroke="#000" stroke-width=".28">
<path d="M410 252h-174.9v34.4M235.9 267.4h.5a.78 .78 0 0 1 .5 .7 .78 .78 0 0 1-.5 .7h-.5zM236.2 273h.5a.78 .78 0 0 1 .6 .7 .78 .78 0 0 1-.6 .7h-.5zM237.6 267.4a.66 .66 0 0 1 .9 .7 .66 .66 0 0 1-1 .5l-.2-.7zM237.7 273.6h.9v-.5l-.9-.1v1.4M238.2 273.6l.5 .8M239 274.4l.5-1.4 .6 1.4M239.2 273.9h.7M239.9 267.7a.55 .55 0 0 0-.6-.3 .55 .55 0 0 0-.4 .5v.4a.55 .55 0 0 0 .4 .5 .55 .55 0 0 0 .6-.3M240.3 273l.4 1.4 .3-1.4 .4 1.4 .3-1.4M242.1 273v1.4M242.9 267.4v1.4l-1-1.4v1.4"/>
<path d="M243.5 268.1l.8-.1 .1-.5-.9-.1v1.4M243.7 273v1.4l-1-1.4v1.4M243.9 268.1l.5 .7M244.9 267.9h.2zM244.9 268.8h.2zM245.2 273.3a.55 .55 0 0 0-.6-.4 .55 .55 0 0 0-.4 .6v.4a.53 .53 0 0 0 .5 .5 .53 .53 0 0 0 .5-.5h-.3M247 273h1M247.5 273v1.4M248.3 273v1.4M248.7 273h1M249.2 273v1.4M250 273v1.4h.8"/>
<path d="M251.2 273.6h.6M252.1 273h-.9v1.4h.9M252.5 273.5h.2zM252.6 274.3h.1M324.4 267.8a.55 .55 0 0 0-.6-.3 .55 .55 0 0 0-.4 .5v.4a.55 .55 0 0 0 .4 .6 .55 .55 0 0 0 .6-.4M324.9 267.5v1.5h.9M326.1 267.5v1.5M326.7 268.2h.5M327.6 267.5h-.9v1.5h.9M329 267.5v1.5l-1-1.5v1.5M329.3 267.5h1M329.8 267.5v1.5"/>
<path d="M333.1 267.5v1.5l-1-1.5v1.5M333.7 268.2l.8-.1 .2-.3-.4-.3h-.6v1.5M334.2 268.2l.5 .8M335.2 268.8h.1M335.2 268v.1zM382.5 273l-.3-.2-.7 .2 .2 .4 .8 .3v.4l-.3 .2-.7-.2M383 272.8v1.5M383 273.5h1M384 272.8v1.5M384.6 273.5h.5M385.5 272.8h-.9v1.5h.9M385.9 273.5h.6"/>
<path d="M386.8 272.8h-.9v1.5h.9M387 272.8h1M387.5 272.8v1.5M388.3 273.4h.2zM388.3 274.2h.2z"/>
</g>
<!-- layer: TEXTO-01 -->
<g fill="none" stroke="#000" stroke-width=".28">
<path d="M41 26.4h117.3v54.9h-117.3zM41 36.5h117.3M41 26.4v54.9h117.3M54.2 36.5v44.8M82.3 36.5v44.8M110.4 36.5v44.8M41 41.5h117.3M41 46.5h117.3M41 51.5h117.3M41 56.5h117.3M41 61.5h117.3M41 66.5h117.3"/>
<path d="M41 71.6h117.3M41 76.3h117.3"/>
</g>
<text font-size="5.7" x="394.1" y="278.3">OF</text>
<text font-size="4.4" x="380.6" y="282.9">REV:</text>
<g font-size="4.3">
<text x="42.9" y="8.4">1</text>
<text x="81.2" y="8.4">2</text>
<text x="120.4" y="8.4">3</text>
<text x="158.6" y="8.4">4</text>
<text x="198.1" y="8.4">5</text>
<text x="237.4" y="8.4">6</text>
<text x="274.3" y="8.4">7</text>
<text x="313.2" y="8.4">8</text>
<text x="350.8" y="8.4">9</text>
<text x="390.9" y="8.4">10</text>
</g>
<g font-size="3.5">
<text x="83.9" y="32.7">SW-AHU-7B-5</text>
<text x="42.7" y="40.2">PORT</text>
<text x="58.9" y="40.2">SIGNAL TO</text>
<text x="92.3" y="40.2">TAG</text>
<text x="124.6" y="40.2">SERVICE</text>
<text x="247.4" y="270.6">569-DB7B-AIC-232-008</text>
<text x="337.4" y="270.8">7B-I-0-3-19</text>
<text x="247.9" y="279.5">DRUG SUBSTANCE</text>
<text x="389.3" y="277">07</text>
<text x="399.5" y="277">21</text>
<text x="247.9" y="283.1">BMS - WIRING DIAGRAM</text>
<text x="395.5" y="284.4">1</text>
</g>
<g font-size="2.8">
<text x="46.9" y="45">1</text>
<text x="65.5" y="45">VFD</text>
<text x="84.3" y="45">SC-AHU-7B-5-001</text>
<text x="114.6" y="45">MOTOR SPEED CONTROL</text>
<text x="46.9" y="50">2</text>
<text x="65.5" y="50">VFD</text>
<text x="84.1" y="50">SC-AHU-7B-5-002</text>
<text x="114.6" y="50">MOTOR SPEED CONTROL</text>
<text x="46.8" y="55">3</text>
<text x="65.5" y="55">VFD</text>
<text x="87.1" y="55">SC-EF-7B-5A</text>
<text x="114.6" y="55">MOTOR SPEED CONTROL</text>
<text x="46.9" y="60">4</text>
<text x="46.9" y="65">-</text>
<text x="67.8" y="65">-</text>
<text x="67.8" y="60">-</text>
<text x="93.8" y="65">-</text>
<text x="93.8" y="60">-</text>
<text x="131.8" y="65">-</text>
<text x="131.8" y="60">-</text>
<text x="46.9" y="70">-</text>
<text x="67.8" y="70">-</text>
<text x="93.8" y="70">-</text>
<text x="131.8" y="70">-</text>
<text x="46.9" y="74.8">-</text>
<text x="67.8" y="74.8">-</text>
<text x="93.8" y="74.8">-</text>
<text x="131.8" y="74.8">-</text>
<text x="201" y="73.5" transform="rotate(-90 201 73.5)">ST-01</text>
<text x="204.1" y="73.6" transform="rotate(-90 204.1 73.6)">REMOTE MODULE ET 200SP</text>
<text x="218.6" y="73.5" transform="rotate(-90 218.6 73.5)">SLOT-01</text>
<text x="221.6" y="73.3" transform="rotate(-90 221.6 73.3)">ANALOG INPUT MODULE</text>
<text x="226.1" y="73.5" transform="rotate(-90 226.1 73.5)">SLOT-02</text>
<text x="229.1" y="73.3" transform="rotate(-90 229.1 73.3)">ANALOG INPUT MODULE</text>
<text x="233.6" y="73.5" transform="rotate(-90 233.6 73.5)">SLOT-03</text>
<text x="236.6" y="73.3" transform="rotate(-90 236.6 73.3)">ANALOG INPUT MODULE</text>
<text x="241.1" y="73.5" transform="rotate(-90 241.1 73.5)">SLOT-04</text>
<text x="244.1" y="73.3" transform="rotate(-90 244.1 73.3)">ANALOG INPUT MODULE</text>
<text x="248.6" y="73.5" transform="rotate(-90 248.6 73.5)">SLOT-05</text>
<text x="251.6" y="73.3" transform="rotate(-90 251.6 73.3)">ANALOG OUTPUT MODULE</text>
<text x="256.1" y="73.5" transform="rotate(-90 256.1 73.5)">SLOT-06</text>
<text x="259.1" y="73.3" transform="rotate(-90 259.1 73.3)">ANALOG OUTPUT MODULE</text>
<text x="263.6" y="73.5" transform="rotate(-90 263.6 73.5)">SLOT-07</text>
<text x="266.6" y="73.6" transform="rotate(-90 266.6 73.6)">DIGITAL INPUT MODULE</text>
<text x="271.1" y="73.5" transform="rotate(-90 271.1 73.5)">SLOT-08</text>
<text x="274.1" y="73.6" transform="rotate(-90 274.1 73.6)">DIGITAL INPUT MODULE</text>
<text x="278.6" y="73.5" transform="rotate(-90 278.6 73.5)">SLOT-09</text>
<text x="281.6" y="73.6" transform="rotate(-90 281.6 73.6)">DIGITAL INPUT MODULE</text>
<text x="286.1" y="73.5" transform="rotate(-90 286.1 73.5)">SLOT-10</text>
<text x="289.1" y="73.6" transform="rotate(-90 289.1 73.6)">DIGITAL INPUT MODULE</text>
<text x="293.6" y="73.5" transform="rotate(-90 293.6 73.5)">SLOT-11</text>
<text x="296.6" y="73.6" transform="rotate(-90 296.6 73.6)">DIGITAL INPUT MODULE</text>
<text x="301.1" y="73.5" transform="rotate(-90 301.1 73.5)">SLOT-12</text>
<text x="304.1" y="73.6" transform="rotate(-90 304.1 73.6)">DIGITAL OUTPUT MODULE</text>
<text x="308.6" y="73.5" transform="rotate(-90 308.6 73.5)">SLOT-13</text>
<text x="311.6" y="73.6" transform="rotate(-90 311.6 73.6)">DIGITAL OUTPUT MODULE</text>
<text x="316.1" y="73.5" transform="rotate(-90 316.1 73.5)">SLOT-14</text>
<text x="319.1" y="73.6" transform="rotate(-90 319.1 73.6)">NETWORK BACNET MODULE</text>
<text x="323.6" y="73.5" transform="rotate(-90 323.6 73.5)">SLOT-15</text>
<text x="326.6" y="73.5" transform="rotate(-90 326.6 73.5)">SPARE</text>
<text x="331.1" y="73.5" transform="rotate(-90 331.1 73.5)">SLOT-16</text>
<text x="334.1" y="73.5" transform="rotate(-90 334.1 73.5)">SPARE</text>
<text x="46.9" y="79.8">-</text>
<text x="67.8" y="79.8">-</text>
<text x="93.8" y="79.8">-</text>
<text x="131.8" y="79.8">-</text>
<text x="217.6" y="172.9">MANAGED</text>
<text x="217.8" y="170.1">SW-AHU-7B-5</text>
<text x="217.6" y="176.1">ETHERNET SWITCH</text>
</g>
<g font-size="2.1">
<text x="210.2" y="166.9" transform="rotate(-90 210.2 166.9)">PROFINET</text>
<text x="264.5" y="197.2">PROFINET VFD's</text>
<text x="120.9" y="227.7">06.5</text>
<text x="120.7" y="230.2">06.5</text>
</g>
</svg>
